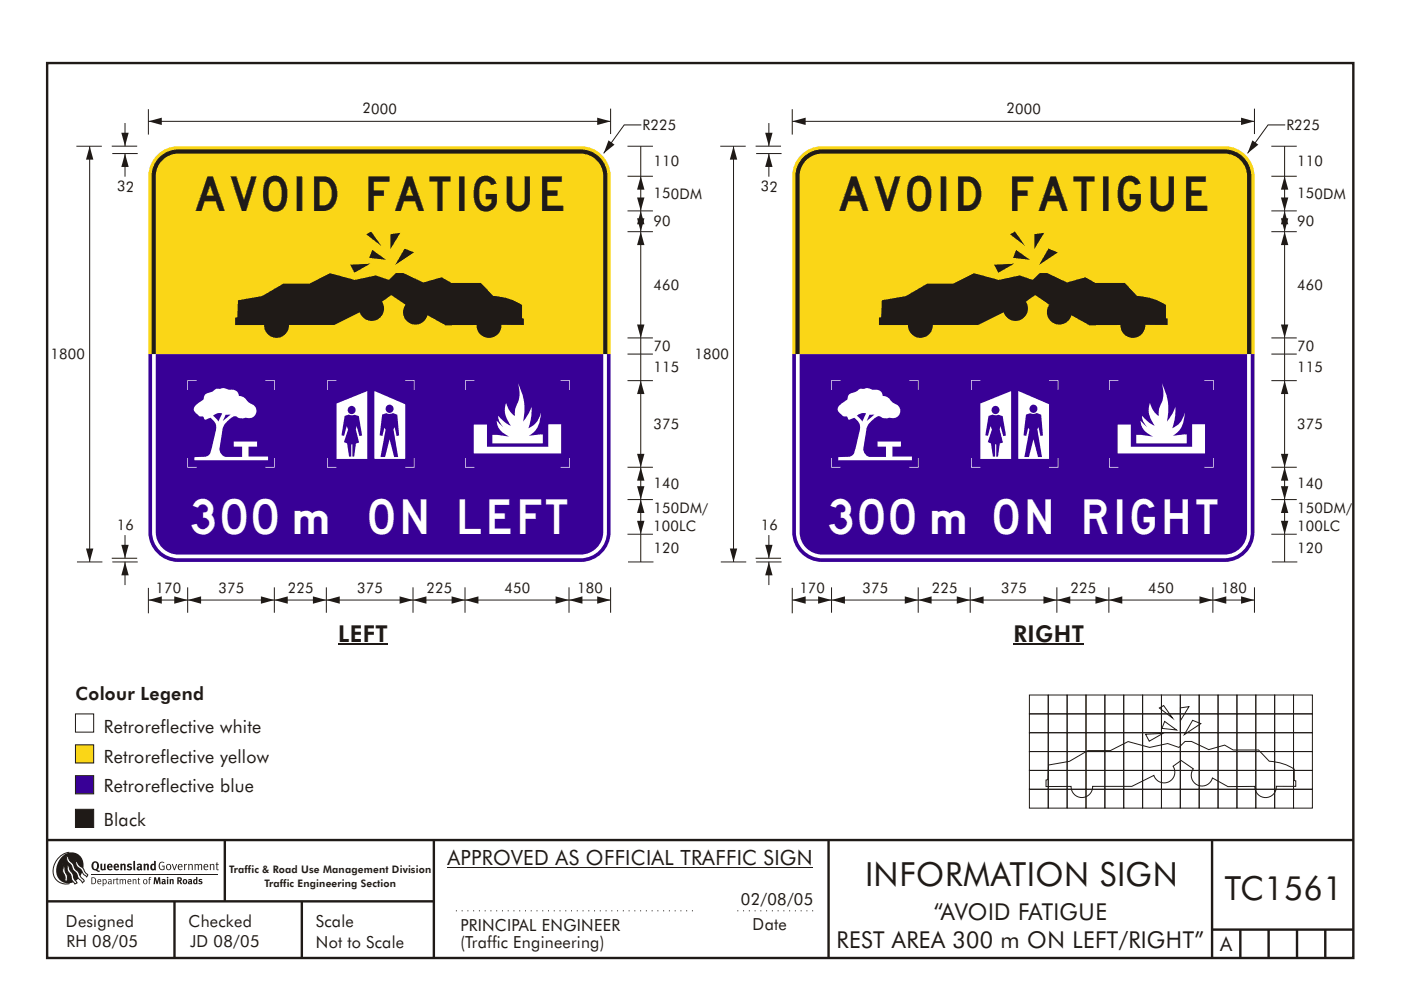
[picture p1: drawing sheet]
<svg xmlns="http://www.w3.org/2000/svg" width="297mm" height="210mm" viewBox="0 0 297 210" stroke-linecap="round" stroke-linejoin="round" font-family="sans-serif">
<path d="M47.7 178.2v13" fill="none" stroke="#1f1a17" stroke-width=".51"/>
<g fill="#1f1a17">
<path d="M33.9 183l.7-.2 .3 .2-.1 .1a.69 .69 0 0 0-.9 .3 .69 .69 0 0 0 .1 .9l.2 .1h.5v-.6h-.4v-.1h.6v.8a.9 .9 0 0 1-1.2-.3 .9 .9 0 0 1 .2-1.2z" fill-rule="evenodd"/>
<path d="M35.4 183.5a.62 .62 0 0 0-.1 .9 .62 .62 0 0 0 1-.1 .61 .61 0 0 0-.1-.8 .61 .61 0 0 0-.8 0zM35.6 183.5a.47 .47 0 0 1 .5 .4 .47 .47 0 0 1-.5 .5l-.2-.5z" fill-rule="evenodd"/>
<path d="M36.4 183.3h.2l.4 1.1 .3-1.1h.3l-.5 1.3h-.2z" fill-rule="evenodd"/>
<path d="M37.8 183.5a.66 .66 0 0 0 0 .9 .66 .66 0 0 0 .9 .1l-.1-.2-.5 .1-.2-.4h.8a.52 .52 0 0 0-.2-.6 .52 .52 0 0 0-.7 .1zM38 183.5h.3l.2 .3h-.6z" fill-rule="evenodd"/>
<path d="M39 183.3h.2v.2l.5-.2-.4 .4-.1 .9h-.2z" fill-rule="evenodd"/>
<path d="M39.9 183.3h.2v.2l.4-.2 .3 .2 .1 1.1h-.2v-1l-.2-.1-.4 .1v1h-.2z" fill-rule="evenodd"/>
<path d="M41.2 183.3h.2l.1 .2 .3-.2 .3 .2 .3-.2a.32 .32 0 0 1 .5 .3v1h-.2v-.9l-.2-.2-.4 .2v.9h-.2v-1l-.1-.1-.3 .1v1h-.2z" fill-rule="evenodd"/>
<path d="M43.3 183.5a.66 .66 0 0 0-.1 .9 .66 .66 0 0 0 .9 .1v-.2l-.5 .1-.2-.4h.8a.52 .52 0 0 0-.3-.6 .52 .52 0 0 0-.6 .1zM43.5 183.5h.3l.2 .3h-.6z" fill-rule="evenodd"/>
<path d="M44.5 183.3h.1l.1 .2 .4-.2 .3 .2v1.1h-.2v-1l-.2-.1-.3 .1v1h-.2z" fill-rule="evenodd"/>
<path d="M45.9 183l.2-.1v.4h.3l-.1 .2h-.2v.8v.1l.3 .1-.1 .1-.4-.1v-1h-.2z" fill-rule="evenodd"/>
<path d="M21.3 183.3l.4-.1v1.1l.1 .1 .2-.1v-1l.4-.1 .1 1.3-.3 .2-.1-.2-.4 .2-.3-.1z" fill-rule="evenodd"/>
<path d="M22.9 183.4a.74 .74 0 0 0-.1 1.1 .74 .74 0 0 0 1.1 0l-.2-.2-.2 .1a.32 .32 0 0 1-.3 0 .32 .32 0 0 1-.1-.3h.8a.62 .62 0 0 0-.3-.8 .62 .62 0 0 0-.7 .1zM23.2 183.5l.3 .1v.2h-.4z" fill-rule="evenodd"/>
<path d="M24.2 183.4a.74 .74 0 0 0 0 1.1 .74 .74 0 0 0 1 0l-.1-.2-.5 .1-.1-.3h.8a.62 .62 0 0 0-.3-.8 .62 .62 0 0 0-.8 .1zM24.6 183.5l.2 .1 .1 .2h-.4z" fill-rule="evenodd"/>
<path d="M25.5 183.3l.3-.1 .1 .2a.43 .43 0 0 1 .4-.2 .43 .43 0 0 1 .3 .4v1h-.3l-.1-1.1-.3 .2v.9h-.4z" fill-rule="evenodd"/>
<path d="M27 183.4l.5-.2 .5 .1-.2 .3-.3-.1-.1 .2a.5 .5 0 0 1 .6 .3 .5 .5 0 0 1-.3 .6l-.8-.1 .1-.2 .4 .1 .2-.1-.6-.4z" fill-rule="evenodd"/>
<path d="M29 183.4l.2 .3 .5-.1-.1 .2a.52 .52 0 0 0-.5 .1 .52 .52 0 0 0-.1 .6l.4 .2 .4-.2 .2 .2 .2-.2-.1-.8a.59 .59 0 0 0-.4-.5 .59 .59 0 0 0-.7 .2zM29.4 184.1l.3-.1v.3l-.3 .1z" fill-rule="evenodd"/>
<path d="M30.4 183.3l.3-.1 .1 .2a.43 .43 0 0 1 .5-.2 .43 .43 0 0 1 .3 .4v1h-.4l-.1-1.1-.3 .2v.9h-.3z" fill-rule="evenodd"/>
<path d="M32.7 182.6v.7a.65 .65 0 0 0-.9 .7 .65 .65 0 0 0 .9 .6h.4l-.1-1.9zM32.3 183.6h.4l-.1 .7-.3-.1z" fill-rule="evenodd"/>
<path d="M28.3 182.7l.3-.1 .1 2h-.4z" fill-rule="evenodd"/>
</g>
<path d="M14.7 180.8a4 4 0 0 0-3.1 5.4 2.82 2.82 0 0 0 3.1 1.3M19.4 185.6h26.8" fill="none" stroke="#1f1a17" stroke-width=".21"/>
<path d="M13.3 181.6a2.62 2.62 0 0 1 3.2-.4 2.62 2.62 0 0 1 1.2 3 3.3 3.3 0 0 1-4.4 2.9 3.3 3.3 0 0 1-.5-4.9z" fill-rule="evenodd" fill="#1f1a17"/>
<path d="M15.6 182.5a2.36 2.36 0 0 1 1.3 1.2l.7 .5 .5 1 .5 .4-.2 .4-.7-.5-.5-1-.3-.3a1.67 1.67 0 0 1-1-1.4zM13.8 181.3a1.78 1.78 0 0 1 1 1.3l.7 .7 .4 1 .7 .7 .5 1 .7 .7 .1 .2-.4 .4-.9-1-.4-1-.7-.7-.4-1-.3-.3a1.7 1.7 0 0 1-.8-1.6zM14.1 183.2a1.8 1.8 0 0 1 .7 1.4l.7 .8 .2 1.1 .6 .8-.4 .3-.7-.9-.2-1.1-.3-.3a1.67 1.67 0 0 1-.5-1.7zM13.3 183.2a2.24 2.24 0 0 1 .5 1.7l.5 .9v1.1l-.5 .1v-1.1l-.2-.4a1.63 1.63 0 0 1-.2-1.7z" fill-rule="evenodd" fill="#fff" stroke="#1f1a17" stroke-width=".21"/>
<g fill="#1f1a17">
<path d="M19.6 183a1.07 1.07 0 0 0-.2 1.1 1.07 1.07 0 0 0 1 .7l.7 .2 .1-.3-.6-.1a.94 .94 0 0 0 .3-1.3 .94 .94 0 0 0-1.3-.3zM20 183.1l.2-.1a.75 .75 0 0 1 .4 .7 .75 .75 0 0 1-.4 .7 .8 .8 0 0 1-.2-1.3z" fill-rule="evenodd"/>
<path d="M19.6 186.3v1.1a.58 .58 0 0 0 .6-.5 .58 .58 0 0 0-.6-.6zM19.4 186.1a.78 .78 0 0 1 .9 .4 .78 .78 0 0 1-.1 1l-.8 .1zM20.9 186.7l-.1 .3h.5l-.1-.3zM20.7 186.7a.43 .43 0 0 1 .6-.1 .43 .43 0 0 1 .2 .5h-.7v.1a.32 .32 0 0 0 .6 .2v.1a.54 .54 0 0 1-.7-.1 .54 .54 0 0 1 0-.7zM21.9 186.8v.5a.33 .33 0 0 0 .5 0 .33 .33 0 0 0 0-.4 .33 .33 0 0 0-.5-.1zM21.7 186.5h.2v.2a.51 .51 0 0 1 .7 .2 .51 .51 0 0 1-.3 .7l-.4-.1v.5h-.1zM23.1 187.2v.2l.4-.1v-.2zM22.9 186.7a.41 .41 0 0 1 .5-.2 .41 .41 0 0 1 .3 .4l-.1 .7-.1-.1-.5 .1a.31 .31 0 0 1 0-.6l.4-.1a.24 .24 0 0 0-.1-.3 .24 .24 0 0 0-.3 .2zM24 186.6l.2-.1v.2l.3-.2-.3 .3v.8h-.2zM24.7 186.3l.2-.1v.3h.3l-.3 .2v.7l.2 .1v.1l-.4-.1v-.8l-.1-.2h.1zM25.3 186.6l.2-.1v.2l.3-.2a.33 .33 0 0 0 .6 0l.3 .2v.9h-.2v-.8l-.1-.1-.3 .1v.8h-.2v-.8l-.1-.1-.3 .1v.8h-.1zM27.3 186.7l-.1 .3h.5l-.1-.3zM27.1 186.7a.43 .43 0 0 1 .6-.1 .43 .43 0 0 1 .2 .5h-.7v.1a.32 .32 0 0 0 .6 .2v.1a.54 .54 0 0 1-.7-.1 .54 .54 0 0 1 0-.7zM28.1 186.6l.2-.1v.2l.3-.2 .3 .1v1h-.1v-.7a.23 .23 0 0 0-.2-.3 .23 .23 0 0 0-.3 .2v.8h-.2zM29.3 186.3l.2-.1v.3h.2l-.2 .2v.7l.2 .1-.1 .1-.3-.1v-.8l-.1-.2h.1zM30.6 186.7a.37 .37 0 0 0-.1 .5 .37 .37 0 0 0 .5 .1l.1-.1a.38 .38 0 0 0-.4-.5zM30.5 186.7a.5 .5 0 0 1 .8 .4 .5 .5 0 0 1-.8 .4l-.2-.4zM31.6 186.2l.5-.1-.4 .3v.1h.3l-.3 .2v.9h-.1l-.1-.9zM32.7 186.1l-.1 1.5h.2l.1-1 .3 1h.2l.3-1 .1 1h.3l-.2-1.5h-.3l-.3 1-.2-1zM34.3 186.6l.1 .2a.23 .23 0 0 1 .2-.1 .23 .23 0 0 1 .2 .2 .43 .43 0 0 0-.4 .2 .43 .43 0 0 0-.1 .4h.6l.1 .1 .2-.1-.1-.6a.46 .46 0 0 0-.3-.4 .46 .46 0 0 0-.5 .1zM34.6 187.2l.2-.1-.1 .3-.2-.1zM35.4 186.5v1.1h.3v-1.1zM35.4 186.2a.17 .17 0 0 0 .3 0 .17 .17 0 0 0-.3 0zM35.9 186.6l.1 1h.3v-.8l.1-.1 .1 .9h.3v-1zM37.6 186.1v1.5h.3v-.6l.4 .6h.4l-.5-.6a.42 .42 0 0 0 .4-.5 .42 .42 0 0 0-.5-.4zM37.9 186.4h.3a.23 .23 0 0 1 0 .3 .23 .23 0 0 1-.3 .1zM38.6 187.1a.55 .55 0 0 0 1.1 0 .55 .55 0 0 0-1.1 0zM39.1 186.7h.1a.33 .33 0 0 1 .2 .4 .33 .33 0 0 1-.3 .3zM39.9 186.6l.1 .2a.23 .23 0 0 1 .2-.1 .23 .23 0 0 1 .2 .2 .43 .43 0 0 0-.4 .2 .43 .43 0 0 0-.1 .4h.6l.2 .1 .1-.1-.1-.6a.46 .46 0 0 0-.3-.4 .46 .46 0 0 0-.5 .1zM40.2 187.2l.2-.1-.1 .3-.1-.1zM41.6 186v.6a.51 .51 0 0 0-.7 .5 .51 .51 0 0 0 .7 .4l.3 .1v-1.5zM41.3 186.7l.3 .1-.1 .6-.3-.2zM42.2 186.6a.42 .42 0 0 0 0 .5 .42 .42 0 0 0 .4 .1l-.1 .2-.4-.1-.1 .2 .2 .1a.44 .44 0 0 0 .7-.2 .44 .44 0 0 0-.5-.6l.1-.1 .3 .1 .1-.2z" fill-rule="evenodd"/>
</g>
<g fill="none" stroke="#1f1a17" stroke-width=".51">
<path d="M10 13.4h276.9v189.9h-276.9zM10 178.2h277M92 178.2v25.1M175.7 178.2v25M257 178.3v24.9M10 191.2h82M37 191.2v12M64 191.2v12M257 197.2h30M263 197.2v6M269 197.2v6M275 197.2v6"/>
<path d="M281 197.2v6"/>
</g>
<path d="M94.9 184h77.5" fill="none" stroke="#1f1a17" stroke-width=".21"/>
<path d="M96.7 193.2h50.9M156.3 193.2h16.8" fill="none" stroke="#1f1a17" stroke-width=".21" stroke-dasharray=".2 1" stroke-linecap="butt"/>
<path d="M16 151.5h3.9v3.8h-3.9z" fill-rule="evenodd" fill="#fff" stroke="#1f1a17" stroke-width=".21"/>
<path d="M16 158h3.9v3.9h-3.9z" fill-rule="evenodd" fill="#fad617" stroke="#1f1a17" stroke-width=".21"/>
<path d="M16 164.6h3.9v3.8h-3.9z" fill-rule="evenodd" fill="#380096" stroke="#1f1a17" stroke-width=".21"/>
<path d="M71.7 136.7h10.6M214.9 136.7h15" fill="none" stroke="#1f1a17" stroke-width=".22"/>
<path d="M33.3 32.9a6.3 6.3 0 0 1 4.5-1.9h85.3a6.3 6.3 0 0 1 6.4 6.4v37.7h-98v-37.7a6.3 6.3 0 0 1 1.8-4.5z" fill-rule="evenodd" fill="#fad617"/>
<path d="M33.9 33.4a5.5 5.5 0 0 1 3.9-1.6h85.3a5.6 5.6 0 0 1 5.6 5.6v37.7h-96.5v-37.7a5.5 5.5 0 0 1 1.7-4z" fill-rule="evenodd" fill="#1f1a17" stroke="#1f1a17" stroke-width=".21"/>
<path d="M31.5 75.1h98v37.8a6.3 6.3 0 0 1-6.4 6.3h-85.3a6.3 6.3 0 0 1-6.3-6.3z" fill-rule="evenodd" fill="#380096"/>
<path d="M32.2 75.1h96.5v37.8a5.6 5.6 0 0 1-5.6 5.5h-85.3a5.6 5.6 0 0 1-5.6-5.5z" fill-rule="evenodd" fill="#fff"/>
<path d="M33 75.1h94.9v37.8a4.8 4.8 0 0 1-4.8 4.8h-85.3a4.8 4.8 0 0 1-4.8-4.8z" fill-rule="evenodd" fill="#380096"/>
<path d="M34.2 34.3a4.8 4.8 0 0 1 3.6-1.7h85.3a4.8 4.8 0 0 1 4.8 4.8v37.7h-94.9v-37.7a4.7 4.7 0 0 1 1.2-3.1z" fill-rule="evenodd" fill="#fad617"/>
<path d="M31.5 25.7h98" fill="none" stroke="#1f1a17" stroke-width=".21"/>
<g fill="#1f1a17">
<path d="M126.6 25l2.9 .7-2.9 .8 2.9-.8-2.9 .8z" fill-rule="evenodd"/>
<path d="M31.5 25.7l2.8-.7v1.5z" fill-rule="evenodd"/>
</g>
<path d="M31.5 23.2v5.4M136 26.5h-3.7l-4.3 6" fill="none" stroke="#1f1a17" stroke-width=".21"/>
<path d="M129 29.8l1.3 .9-2.3 1.8z" fill-rule="evenodd" fill="#1f1a17"/>
<path d="M129.5 23v5.4M133 75.1h5.4M133 99.1h5.4M133 80.8h5.4M133 113.3h5.4M133 106h5.4M133.2 119.2h5.3" fill="none" stroke="#1f1a17" stroke-width=".21"/>
<g fill="#fff">
<path d="M43.6 83.6l-.3 .5a1.17 1.17 0 0 1-1 1.2 1.87 1.87 0 0 0-1.1 1.9l.2 .3a2.13 2.13 0 0 0 1.7 .9l.4 .6 1.1-.4a2.57 2.57 0 0 1 1 3.4l-.6 2.7a2.26 2.26 0 0 1-1.2 2.1l-2.6 .2v.7h15.6v-.8h-4.1v-2.2h1.8v-1h-5v1h1.8v2.2h-3.4a1.69 1.69 0 0 1-1.4-1.7l.7-4.3a4.5 4.5 0 0 1 2.6-2.6l.3 .1a1.96 1.96 0 0 0 1.9 .2 1.61 1.61 0 0 0 2.3-.9 1.61 1.61 0 0 0-1.2-2.1l-.6-.4a2.02 2.02 0 0 0-1.8-1.2 1.64 1.64 0 0 0-2.2-1.3l-.3-.1a2.56 2.56 0 0 0-1.9-.1h-.5a4.8 4.8 0 0 1-2.2 1.1zM45.1 88.2l1.2 1.2 .8-1.7a1.97 1.97 0 0 0-2 .5zM47.8 88h1.1l-1.7 1.3z" fill-rule="evenodd"/>
<path d="M71.3 85.6v11.8h6.6v-14.4zM79.4 83l6.5 2.8v11.6h-6.5zM73.7 87a.86 .86 0 0 0 1.7 0 .86 .86 0 0 0-1.7 0zM81.7 86.7a.9 .9 0 0 0 1.8 0 .9 .9 0 0 0-1.8 0zM73.1 88.3l-.7 4 .5 .2 .6-2.1 .3 .7-.9 2.7 .7 .3 .4 2.8h.5v-2.6h.2v2.6h.4l.4-2.8 .6-.2-.7-2.8 .2-.7 .6 2.1 .6-.1-.7-4.1-.9-.3-.6 .1-.7-.1zM81 88l.9-.3a1.47 1.47 0 0 0 1.4-.1l.9 .4 .4 4.4-.5 .1-.4-1.9-.3 .5 1 5.9h-.8l-1-3.8-1 3.8h-.9l1.1-5.9-.3-.3-.4 1.7-.6-.2z" fill-rule="evenodd"/>
<path d="M100.5 90.1h2.7v4.7h13v-4.8h2.8v6.2h-18.5zM109.8 81.2a6.1 6.1 0 0 1-.5 5.3l-.1 1.8-1.1-1.1-.8-1.7a5 5 0 0 0 1 4.8l-1.5-.9-1.2-1.2a3.5 3.5 0 0 0 1.1 2.4l-1.4-1.3a3.8 3.8 0 0 0 2.7 3.3l-3.6-.3v1.8h10.7v-1.9l-3 .3a5.4 5.4 0 0 0 2.6-5 4.6 4.6 0 0 1-2.7 3.4l.6-2.6 .1-2-.8 1.7-1 1.5a11.7 11.7 0 0 0-1.1-8.3z" fill-rule="evenodd"/>
</g>
<g fill="#fff">
<path d="M39.7 97.2h.2v1.9h-.2zM39.8 99.1h1.9v.1h-1.9zM58.1 97.2h.1v1.9h-.1zM56.3 99.1h1.9v.1h-1.9zM58.1 80.8h.1v1.9h-.1zM56.3 80.7h1.9v.1h-1.9zM39.7 80.8h.2v1.9h-.2zM39.8 80.7h1.9v.1h-1.9z"/>
<path d="M69.4 97.2h.1v1.9h-.1zM69.4 99.1h1.9v.1h-1.9zM87.7 97.2h.2v1.9h-.2zM85.9 99.1h1.9v.1h-1.9zM87.7 80.8h.2v1.9h-.2zM85.9 80.7h1.9v.1h-1.9zM69.4 80.8h.1v1.9h-.1zM69.4 80.7h1.9v.1h-1.9z"/>
<path d="M98.6 97.2h.2v1.9h-.2zM98.7 99.1h1.9v.1h-1.9zM120.7 97.2h.1v1.9h-.1zM118.8 99.1h2v.1h-2zM120.7 80.8h.1v1.9h-.1zM118.8 80.7h2v.1h-2zM98.6 80.8h.2v1.9h-.2zM98.7 80.7h1.9v.1h-1.9z"/>
</g>
<path d="M50.5 63.7l5.1-.9 4.5-2.6h5.5l4.4-2.2 5.2 1.4 4.5-1 2.7 1 1.5-1.5h1.6l4.2 2 3.9-1.1 2.1 1.2h6.3l2.6 2.8a12.1 12.1 0 0 1 6.1 1.9v2.8l.4 .1v1.3h-4.8a2.64 2.64 0 0 1-2.6 2.8 2.64 2.64 0 0 1-2.7-2.7h-6.6l-3.8-2.1a2.64 2.64 0 0 1-3.7 1.7 2.64 2.64 0 0 1-.9-3.9l-3-2.1-2 1.4a2.63 2.63 0 0 1-1.1 3.8 2.63 2.63 0 0 1-3.6-1.5l-5.4 2.6h-9.6a2.64 2.64 0 0 1-2.7 2.8 2.64 2.64 0 0 1-2.6-2.7h-6.2v-1.6l.5-.1zM74.3 56.2l4.2-.3-3.3 2zM78.9 53l2.9 2.1-3.5-.4zM77.6 49.7l3.2 2.5-2.1-3.1zM82.8 49.7l2.1-.3-2.1 3.4zM85.8 52.7l2 .9-4 2.6z" fill-rule="evenodd" fill="#1f1a17"/>
<path d="M19 31v88.2M133 37.4h5.4M133 31h5.4M133 49.2h5.4M133 44.7h5.4M133 71.7h5.4M135.9 113.3v5.9" fill="none" stroke="#1f1a17" stroke-width=".21"/>
<g fill="#1f1a17">
<path d="M18.2 116.4h1.6l-.8 2.8z" fill-rule="evenodd"/>
<path d="M19 31l.8 2.9h-1.6z" fill-rule="evenodd"/>
</g>
<path d="M16.2 31h5.4M16.3 119.2h5.4M26.5 119.2v4.9" fill="none" stroke="#1f1a17" stroke-width=".21"/>
<path d="M26.5 119.2l.8 2.9h-1.6z" fill-rule="evenodd" fill="#1f1a17"/>
<path d="M23.7 118.4h5.4M23.8 119.2h5.4M26.5 113.5v4.9" fill="none" stroke="#1f1a17" stroke-width=".21"/>
<path d="M25.7 115.6h1.6l-.8 2.8 .8-2.8-.8 2.8z" fill-rule="evenodd" fill="#1f1a17"/>
<path d="M135.9 106v7.3" fill="none" stroke="#1f1a17" stroke-width=".21"/>
<g fill="#1f1a17">
<path d="M135.1 110.5h1.5l-.7 2.8z" fill-rule="evenodd"/>
<path d="M135.9 106l.7 2.8h-1.5z" fill-rule="evenodd"/>
</g>
<path d="M135.9 99.1v6.9" fill="none" stroke="#1f1a17" stroke-width=".21"/>
<g fill="#1f1a17">
<path d="M135.1 103.1h1.5l-.7 2.9z" fill-rule="evenodd"/>
<path d="M135.9 99.1l.7 2.9h-1.5z" fill-rule="evenodd"/>
</g>
<path d="M135.9 75.1v24" fill="none" stroke="#1f1a17" stroke-width=".21"/>
<g fill="#1f1a17">
<path d="M135.1 96.3h1.5l-.7 2.8z" fill-rule="evenodd"/>
<path d="M135.9 80.8l.7 2.8h-1.5z" fill-rule="evenodd"/>
</g>
<path d="M26.5 32.6v4.9" fill="none" stroke="#1f1a17" stroke-width=".21"/>
<path d="M26.5 32.6l.8 2.8h-1.6z" fill-rule="evenodd" fill="#1f1a17"/>
<path d="M23.7 31h5.4M23.8 32.6h5.4M26.5 26.1v4.9" fill="none" stroke="#1f1a17" stroke-width=".21"/>
<path d="M25.7 28.2h1.6l-.8 2.8 .8-2.8-.8 2.8z" fill-rule="evenodd" fill="#1f1a17"/>
<path d="M135.9 49.2v25.9" fill="none" stroke="#1f1a17" stroke-width=".21"/>
<g fill="#1f1a17">
<path d="M135.1 68.8h1.5l-.7 2.9z" fill-rule="evenodd"/>
<path d="M135.9 49.2l.7 2.8h-1.5z" fill-rule="evenodd"/>
</g>
<path d="M135.9 44.7v4.5" fill="none" stroke="#1f1a17" stroke-width=".21"/>
<g fill="#1f1a17">
<path d="M135.1 46.3h1.5l-.7 2.9z" fill-rule="evenodd"/>
<path d="M135.9 44.7l.7 2.9h-1.5z" fill-rule="evenodd"/>
</g>
<path d="M135.9 37.4v7.3" fill="none" stroke="#1f1a17" stroke-width=".21"/>
<g fill="#1f1a17">
<path d="M135.1 41.9h1.5l-.7 2.8z" fill-rule="evenodd"/>
<path d="M135.9 37.4l.7 2.8h-1.5z" fill-rule="evenodd"/>
</g>
<path d="M135.9 31v6.4M31.5 127.3h8.3" fill="none" stroke="#1f1a17" stroke-width=".21"/>
<g fill="#1f1a17">
<path d="M36.9 126.5l2.9 .8-2.9 .8 2.9-.8-2.9 .8z" fill-rule="evenodd"/>
<path d="M31.5 127.3l2.8-.8v1.6z" fill-rule="evenodd"/>
</g>
<path d="M31.5 124.7v5.4M39.8 124.6v5.4M39.8 127.3h18.4" fill="none" stroke="#1f1a17" stroke-width=".21"/>
<g fill="#1f1a17">
<path d="M55.3 126.5l2.9 .8-2.9 .8 2.9-.8-2.9 .8z" fill-rule="evenodd"/>
<path d="M39.8 127.3l2.8-.8v1.6z" fill-rule="evenodd"/>
</g>
<path d="M58.2 124.6v5.4M58.2 127.3h11" fill="none" stroke="#1f1a17" stroke-width=".21"/>
<g fill="#1f1a17">
<path d="M66.3 126.5l2.9 .8-2.9 .8 2.9-.8-2.9 .8z" fill-rule="evenodd"/>
<path d="M58.2 127.3l2.8-.8v1.6z" fill-rule="evenodd"/>
</g>
<path d="M69.2 124.6v5.4M69.2 127.3h18.4" fill="none" stroke="#1f1a17" stroke-width=".21"/>
<g fill="#1f1a17">
<path d="M84.7 126.5l2.9 .8-2.9 .8 2.9-.8-2.9 .8z" fill-rule="evenodd"/>
<path d="M69.2 127.3l2.8-.8v1.6z" fill-rule="evenodd"/>
</g>
<path d="M87.6 124.6v5.4M87.6 127.3h11" fill="none" stroke="#1f1a17" stroke-width=".21"/>
<g fill="#1f1a17">
<path d="M95.7 126.5l2.9 .8-2.9 .8 2.9-.8-2.9 .8z" fill-rule="evenodd"/>
<path d="M87.6 127.3l2.8-.8v1.6z" fill-rule="evenodd"/>
</g>
<path d="M98.6 124.6v5.4M98.6 127.3h22" fill="none" stroke="#1f1a17" stroke-width=".21"/>
<g fill="#1f1a17">
<path d="M117.8 126.5l2.8 .8-2.8 .8 2.8-.8-2.8 .8z" fill-rule="evenodd"/>
<path d="M98.6 127.3l2.8-.8v1.6z" fill-rule="evenodd"/>
</g>
<path d="M120.6 124.6v5.4M120.6 127.3h8.9" fill="none" stroke="#1f1a17" stroke-width=".21"/>
<g fill="#1f1a17">
<path d="M126.6 126.5l2.9 .8-2.9 .8 2.9-.8-2.9 .8z" fill-rule="evenodd"/>
<path d="M120.6 127.3l2.9-.8v1.6z" fill-rule="evenodd"/>
</g>
<path d="M129.5 124.6v5.4" fill="none" stroke="#1f1a17" stroke-width=".21"/>
<path d="M169.8 32.9a6.3 6.3 0 0 1 4.5-1.9h85.3a6.3 6.3 0 0 1 6.4 6.4v37.7h-98v-37.7a6.3 6.3 0 0 1 1.8-4.5z" fill-rule="evenodd" fill="#fad617"/>
<path d="M170.4 33.4a5.5 5.5 0 0 1 3.9-1.6h85.3a5.6 5.6 0 0 1 5.6 5.6v37.7h-96.4v-37.7a5.5 5.5 0 0 1 1.6-4z" fill-rule="evenodd" fill="#1f1a17" stroke="#1f1a17" stroke-width=".21"/>
<path d="M168 75.1h98v37.8a6.3 6.3 0 0 1-6.4 6.3h-85.3a6.3 6.3 0 0 1-6.3-6.3z" fill-rule="evenodd" fill="#380096"/>
<path d="M168.8 75.1h96.4v37.8a5.6 5.6 0 0 1-5.6 5.5h-85.3a5.6 5.6 0 0 1-5.5-5.5z" fill-rule="evenodd" fill="#fff"/>
<path d="M169.5 75.1h94.9v37.8a4.8 4.8 0 0 1-4.8 4.8h-85.3a4.8 4.8 0 0 1-4.8-4.8z" fill-rule="evenodd" fill="#380096"/>
<path d="M171.2 33.7a4.7 4.7 0 0 1 3.1-1.1h85.3a4.8 4.8 0 0 1 4.8 4.8v37.7h-94.9v-37.7a4.7 4.7 0 0 1 1.7-3.7z" fill-rule="evenodd" fill="#fad617"/>
<path d="M168 25.7h98" fill="none" stroke="#1f1a17" stroke-width=".21"/>
<g fill="#1f1a17">
<path d="M263.1 25l2.9 .7-2.9 .8 2.9-.8-2.9 .8z" fill-rule="evenodd"/>
<path d="M168 25.7l2.8-.7v1.5z" fill-rule="evenodd"/>
</g>
<path d="M168 23.2v5.4M272.5 26.5h-3.6l-4.4 6" fill="none" stroke="#1f1a17" stroke-width=".21"/>
<path d="M265.5 29.8l1.3 .9-2.3 1.8z" fill-rule="evenodd" fill="#1f1a17"/>
<path d="M266 23v5.4M269.6 75.1h5.3M269.6 99.1h5.3M269.6 80.8h5.3M269.6 113.3h5.3M269.6 106h5.3M269.7 119.2h5.4" fill="none" stroke="#1f1a17" stroke-width=".21"/>
<g fill="#fff">
<path d="M180.1 83.6l-.3 .5a1.17 1.17 0 0 1-1 1.2 1.87 1.87 0 0 0-1.1 1.9l.2 .3a2.13 2.13 0 0 0 1.7 .9l.4 .6 1.2-.4a2.57 2.57 0 0 1 .9 3.4l-.6 2.7a2.26 2.26 0 0 1-1.2 2.1l-2.6 .2v.7h15.6v-.8h-4.1v-2.2h1.8v-1h-4.9v1h1.7v2.2h-3.4a1.69 1.69 0 0 1-1.4-1.7l.7-4.3a4.5 4.5 0 0 1 2.6-2.6l.3 .1a1.96 1.96 0 0 0 2 .2 1.61 1.61 0 0 0 2.2-.9 1.61 1.61 0 0 0-1.2-2.1l-.6-.4a2.02 2.02 0 0 0-1.8-1.2 1.64 1.64 0 0 0-2.2-1.3l-.3-.1a2.56 2.56 0 0 0-1.9-.1h-.5a4.8 4.8 0 0 1-2.2 1.1zM181.7 88.2l1.1 1.2 .8-1.7a1.97 1.97 0 0 0-1.9 .5zM184.3 88h1.1l-1.7 1.3z" fill-rule="evenodd"/>
<path d="M207.9 85.6v11.8h6.5v-14.4zM215.9 83l6.5 2.8v11.6h-6.5zM210.2 87a.86 .86 0 0 0 1.7 0 .86 .86 0 0 0-1.7 0zM218.2 86.7a.9 .9 0 0 0 1.8 0 .9 .9 0 0 0-1.8 0zM209.6 88.3l-.7 4 .6 .2 .5-2.1 .3 .7-.9 2.7 .7 .3 .4 2.8h.5v-2.6h.2v2.6h.4l.4-2.8 .6-.2-.7-2.8 .2-.7 .6 2.1 .6-.1-.7-4.1-.9-.3-.6 .1-.6-.1zM217.5 88l.9-.3a1.47 1.47 0 0 0 1.4-.1l.9 .4 .4 4.4-.5 .1-.4-1.9-.3 .5 1 5.9h-.8l-1-3.8-1 3.8h-.9l1.1-5.9-.3-.3-.4 1.7-.6-.2z" fill-rule="evenodd"/>
<path d="M237 90.1h2.8v4.7h13v-4.8h2.7v6.2h-18.5zM246.3 81.2a6.1 6.1 0 0 1-.5 5.3l-.1 1.8-1.1-1.1-.8-1.7a5 5 0 0 0 1 4.8l-1.4-.9-1.3-1.2a3.5 3.5 0 0 0 1.1 2.4l-1.4-1.3a3.8 3.8 0 0 0 2.7 3.3l-3.6-.3v1.8h10.7v-1.9l-3 .3a5.4 5.4 0 0 0 2.6-5 4.6 4.6 0 0 1-2.7 3.4l.6-2.6 .1-2-.8 1.7-1 1.5a11.7 11.7 0 0 0-1.1-8.3z" fill-rule="evenodd"/>
</g>
<g fill="#fff">
<path d="M176.2 97.2h.2v1.9h-.2zM176.3 99.1h1.9v.1h-1.9zM194.6 97.2h.2v1.9h-.2zM192.8 99.1h1.9v.1h-1.9zM194.6 80.8h.2v1.9h-.2zM192.8 80.7h1.9v.1h-1.9zM176.2 80.8h.2v1.9h-.2zM176.3 80.7h1.9v.1h-1.9z"/>
<path d="M205.9 97.2h.1v1.9h-.1zM205.9 99.1h1.9v.1h-1.9zM224.3 97.2h.1v1.9h-.1zM222.4 99.1h1.9v.1h-1.9zM224.3 80.8h.1v1.9h-.1zM222.4 80.7h1.9v.1h-1.9zM205.9 80.8h.1v1.9h-.1zM205.9 80.7h1.9v.1h-1.9z"/>
<path d="M235.1 97.2h.2v1.9h-.2zM235.2 99.1h1.9v.1h-1.9zM257.2 97.2h.1v1.9h-.1zM255.4 99.1h1.9v.1h-1.9zM257.2 80.8h.1v1.9h-.1zM255.4 80.7h1.9v.1h-1.9zM235.1 80.8h.2v1.9h-.2zM235.2 80.7h1.9v.1h-1.9z"/>
</g>
<path d="M187 63.7l5.1-.9 4.5-2.6h5.5l4.4-2.2 5.3 1.4 4.4-1 2.7 1 1.5-1.5h1.6l4.2 2 3.9-1.1 2.1 1.2h6.3l2.6 2.8a12.1 12.1 0 0 1 6.1 1.9v2.8l.4 .1v1.3h-4.8a2.64 2.64 0 0 1-2.6 2.8 2.64 2.64 0 0 1-2.7-2.7h-6.5l-3.8-2.1a2.64 2.64 0 0 1-3.7 1.7 2.64 2.64 0 0 1-1-3.9l-3-2.1-2 1.4a2.63 2.63 0 0 1-1.1 3.8 2.63 2.63 0 0 1-3.6-1.5l-5.4 2.6h-9.6a2.64 2.64 0 0 1-2.7 2.8 2.64 2.64 0 0 1-2.6-2.7h-6.1v-1.6l.4-.1zM210.8 56.2l4.2-.3-3.3 2zM215.4 53l2.9 2.1-3.5-.4zM214.1 49.7l3.3 2.5-2.2-3.1zM219.3 49.7l2.1-.3-2.1 3.4zM222.3 52.7l2 .9-4 2.6z" fill-rule="evenodd" fill="#1f1a17"/>
<path d="M155.5 31v88.2M269.6 37.4h5.3M269.6 31h5.3M269.6 49.2h5.3M269.6 44.7h5.3M269.6 71.7h5.3M272.4 113.3v5.9" fill="none" stroke="#1f1a17" stroke-width=".21"/>
<g fill="#1f1a17">
<path d="M154.7 116.4h1.6l-.8 2.8z" fill-rule="evenodd"/>
<path d="M155.5 31l.8 2.9h-1.6z" fill-rule="evenodd"/>
</g>
<path d="M152.7 31h5.4M152.8 119.2h5.4M163 119.2v4.9" fill="none" stroke="#1f1a17" stroke-width=".21"/>
<path d="M163 119.2l.8 2.9h-1.6z" fill-rule="evenodd" fill="#1f1a17"/>
<path d="M160.2 118.4h5.4M160.3 119.2h5.4M163 113.5v4.9" fill="none" stroke="#1f1a17" stroke-width=".21"/>
<path d="M162.2 115.6h1.6l-.8 2.8 .8-2.8-.8 2.8z" fill-rule="evenodd" fill="#1f1a17"/>
<path d="M272.4 106v7.3" fill="none" stroke="#1f1a17" stroke-width=".21"/>
<g fill="#1f1a17">
<path d="M271.6 110.5h1.5l-.7 2.8z" fill-rule="evenodd"/>
<path d="M272.4 106l.7 2.8h-1.5z" fill-rule="evenodd"/>
</g>
<path d="M272.4 99.1v6.9" fill="none" stroke="#1f1a17" stroke-width=".21"/>
<g fill="#1f1a17">
<path d="M271.6 103.1h1.5l-.7 2.9z" fill-rule="evenodd"/>
<path d="M272.4 99.1l.7 2.9h-1.5z" fill-rule="evenodd"/>
</g>
<path d="M272.4 75.1v24" fill="none" stroke="#1f1a17" stroke-width=".21"/>
<g fill="#1f1a17">
<path d="M271.6 96.3h1.5l-.7 2.8z" fill-rule="evenodd"/>
<path d="M272.4 80.8l.7 2.8h-1.5z" fill-rule="evenodd"/>
</g>
<path d="M163 32.6v4.9" fill="none" stroke="#1f1a17" stroke-width=".21"/>
<path d="M163 32.6l.8 2.8h-1.6z" fill-rule="evenodd" fill="#1f1a17"/>
<path d="M160.2 31h5.4M160.3 32.6h5.4M163 26.1v4.9" fill="none" stroke="#1f1a17" stroke-width=".21"/>
<path d="M162.2 28.2h1.6l-.8 2.8 .8-2.8-.8 2.8z" fill-rule="evenodd" fill="#1f1a17"/>
<path d="M272.4 49.2v25.9" fill="none" stroke="#1f1a17" stroke-width=".21"/>
<g fill="#1f1a17">
<path d="M271.6 68.8h1.5l-.7 2.9z" fill-rule="evenodd"/>
<path d="M272.4 49.2l.7 2.8h-1.5z" fill-rule="evenodd"/>
</g>
<path d="M272.4 44.7v4.5" fill="none" stroke="#1f1a17" stroke-width=".21"/>
<g fill="#1f1a17">
<path d="M271.6 46.3h1.5l-.7 2.9z" fill-rule="evenodd"/>
<path d="M272.4 44.7l.7 2.9h-1.5z" fill-rule="evenodd"/>
</g>
<path d="M272.4 37.4v7.3" fill="none" stroke="#1f1a17" stroke-width=".21"/>
<g fill="#1f1a17">
<path d="M271.6 41.9h1.5l-.7 2.8z" fill-rule="evenodd"/>
<path d="M272.4 37.4l.7 2.8h-1.5z" fill-rule="evenodd"/>
</g>
<path d="M272.4 31v6.4M168 127.3h8.3" fill="none" stroke="#1f1a17" stroke-width=".21"/>
<g fill="#1f1a17">
<path d="M173.5 126.5l2.8 .8-2.8 .8 2.8-.8-2.8 .8z" fill-rule="evenodd"/>
<path d="M168 127.3l2.8-.8v1.6z" fill-rule="evenodd"/>
</g>
<path d="M168 124.7v5.4M176.3 124.6v5.4M176.3 127.3h18.4" fill="none" stroke="#1f1a17" stroke-width=".21"/>
<g fill="#1f1a17">
<path d="M191.8 126.5l2.9 .8-2.9 .8 2.9-.8-2.9 .8z" fill-rule="evenodd"/>
<path d="M176.3 127.3l2.8-.8v1.6z" fill-rule="evenodd"/>
</g>
<path d="M194.7 124.6v5.4M194.7 127.3h11" fill="none" stroke="#1f1a17" stroke-width=".21"/>
<g fill="#1f1a17">
<path d="M202.9 126.5l2.8 .8-2.8 .8 2.8-.8-2.8 .8z" fill-rule="evenodd"/>
<path d="M194.7 127.3l2.8-.8v1.6z" fill-rule="evenodd"/>
</g>
<path d="M205.7 124.6v5.4M205.7 127.3h18.4" fill="none" stroke="#1f1a17" stroke-width=".21"/>
<g fill="#1f1a17">
<path d="M221.2 126.5l2.9 .8-2.9 .8 2.9-.8-2.9 .8z" fill-rule="evenodd"/>
<path d="M205.7 127.3l2.8-.8v1.6z" fill-rule="evenodd"/>
</g>
<path d="M224.1 124.6v5.4M224.1 127.3h11" fill="none" stroke="#1f1a17" stroke-width=".21"/>
<g fill="#1f1a17">
<path d="M232.3 126.5l2.8 .8-2.8 .8 2.8-.8-2.8 .8z" fill-rule="evenodd"/>
<path d="M224.1 127.3l2.8-.8v1.6z" fill-rule="evenodd"/>
</g>
<path d="M235.1 124.6v5.4M235.1 127.3h22" fill="none" stroke="#1f1a17" stroke-width=".21"/>
<g fill="#1f1a17">
<path d="M254.3 126.5l2.8 .8-2.8 .8 2.8-.8-2.8 .8z" fill-rule="evenodd"/>
<path d="M235.1 127.3l2.8-.8v1.6z" fill-rule="evenodd"/>
</g>
<path d="M257.1 124.6v5.4M257.1 127.3h8.9" fill="none" stroke="#1f1a17" stroke-width=".21"/>
<g fill="#1f1a17">
<path d="M263.1 126.5l2.9 .8-2.9 .8 2.9-.8-2.9 .8z" fill-rule="evenodd"/>
<path d="M257.1 127.3l2.9-.8v1.6z" fill-rule="evenodd"/>
</g>
<g fill="none" stroke="#1f1a17" stroke-width=".21">
<path d="M266 124.6v5.4M218.3 147.5h4v4h-4zM218.3 151.5h4v4h-4zM218.3 155.5h4v4h-4zM218.3 159.5h4v4h-4zM222.3 147.5h4v4h-4zM222.3 151.5h4v4h-4zM222.3 155.5h4v4h-4zM222.3 159.5h4v4h-4zM226.3 147.5h4v4h-4zM226.3 151.5h4v4h-4zM226.3 155.5h4v4h-4z"/>
<path d="M226.3 159.5h4v4h-4zM230.3 147.5h4v4h-4zM230.3 151.5h4v4h-4zM230.3 155.5h4v4h-4zM230.3 159.5h4v4h-4zM234.3 147.5h4v4h-4zM234.3 151.5h4v4h-4zM234.3 155.5h4v4h-4zM234.3 159.5h4v4h-4zM238.3 147.5h4v4h-4zM238.3 151.5h4v4h-4zM238.3 155.5h4v4h-4z"/>
<path d="M238.3 159.5h4v4h-4zM242.3 147.5h4v4h-4zM242.3 151.5h4v4h-4zM242.3 155.5h4v4h-4zM242.3 159.5h4v4h-4zM242.9 155.8l3.7-.2-2.9 1.7zM245.8 150.2l.9-.5 1.9 2.6zM246.3 147.5h4v4h-4zM246.3 151.5h4v4h-4zM246.3 155.5h4v4h-4zM246.3 159.5h4v4h-4zM246.9 153.1l2.5 1.8-3-.4z"/>
<path d="M250.3 147.5h4v4h-4zM250.3 151.5h4v4h-4zM250.3 155.5h4v4h-4zM250.3 159.5h4v4h-4zM250.3 150.2l1.8-.3-1.8 3zM252.9 152.8l1.7 .7-3.5 2.3zM254.3 147.5h4v4h-4zM254.3 151.5h4v4h-4zM254.3 155.5h4v4h-4zM254.3 159.5h4v4h-4zM258.3 147.5h4v4h-4zM258.3 151.5h4v4h-4z"/>
<path d="M258.3 155.5h4v4h-4zM258.3 159.5h4v4h-4zM262.3 147.5h4v4h-4zM262.3 151.5h4v4h-4zM262.3 155.5h4v4h-4zM262.3 159.5h4v4h-4zM266.3 147.5h4v4h-4zM266.3 151.5h4v4h-4zM266.3 155.5h4v4h-4zM266.3 159.5h4v4h-4zM270.3 147.5h4v4h-4zM270.3 151.5h4v4h-4z"/>
<path d="M270.3 155.5h4v4h-4zM270.3 159.5h4v4h-4zM274.3 147.5h4v4h-4zM274.3 151.5h4v4h-4zM274.3 155.5h4v4h-4zM274.3 159.5h4v4h-4zM218.3 163.5h4v4h-4zM218.3 167.5h4v4h-4zM222.3 163.5h4v4h-4zM222.3 167.5h4v4h-4zM222.3 162.3l4.4-.8 3.9-2.2h4.8l3.8-2 4.5 1.3 3.9-.8 2.4 .8 1.3-1.3h1.3l3.7 1.7 3.3-.9 1.9 1h5.3l2.3 2.4a10.5 10.5 0 0 1 5.3 1.7v2.4l.3 .1v1.1h-4.1a2.28 2.28 0 0 1-2.3 2.4 2.28 2.28 0 0 1-2.2-2.4l-5.8 .1-3.2-1.8a2.28 2.28 0 0 1-3.2 1.5 2.28 2.28 0 0 1-.9-3.5l-2.6-1.7-1.7 1.2a2.28 2.28 0 0 1-.9 3.3 2.28 2.28 0 0 1-3.2-1.4l-4.6 2.3h-8.3a2.28 2.28 0 0 1-2.3 2.4 2.28 2.28 0 0 1-2.3-2.4l-5.3 .1v-1.4l.4-.1zM226.3 163.5h4v4h-4z"/>
<path d="M226.3 167.5h4v4h-4zM230.3 163.5h4v4h-4zM230.3 167.5h4v4h-4zM234.3 163.5h4v4h-4zM234.3 167.5h4v4h-4zM238.3 163.5h4v4h-4zM238.3 167.5h4v4h-4zM242.3 163.5h4v4h-4zM242.3 167.5h4v4h-4zM246.3 163.5h4v4h-4zM246.3 167.5h4v4h-4zM250.3 163.5h4v4h-4z"/>
<path d="M250.3 167.5h4v4h-4zM254.3 163.5h4v4h-4zM254.3 167.5h4v4h-4zM258.3 163.5h4v4h-4zM258.3 167.5h4v4h-4zM262.3 163.5h4v4h-4zM262.3 167.5h4v4h-4zM266.3 163.5h4v4h-4zM266.3 167.5h4v4h-4zM270.3 163.5h4v4h-4zM270.3 167.5h4v4h-4zM274.3 163.5h4v4h-4z"/>
<path d="M274.3 167.5h4v4h-4z"/>
</g>
<path d="M16 171.7h3.9v3.9h-3.9z" fill-rule="evenodd" fill="#1f1a17" stroke="#1f1a17" stroke-width=".21"/>
<g font-size="7.4" fill="#1f1a17">
<text x="41.5" y="44.7">AVOID FATIGUE</text>
<text x="178" y="44.7">AVOID FATIGUE</text>
</g>
<g font-size="7.4" fill="#fff">
<text x="40.6" y="113.3">300</text>
<text x="78.3" y="113.3">ON LEFT</text>
<text x="175.8" y="113.3">300</text>
<text x="210.8" y="113.3">ON RIGHT</text>
</g>
<g font-size="7.1" fill="#1f1a17">
<text x="183.4" y="188.1">INFORMATION SIGN</text>
<text x="259.7" y="190.9">TC1561</text>
</g>
<g font-size="4.9" fill="#fff">
<text x="62.5" y="113.3">m</text>
<text x="197.6" y="113.3">m</text>
</g>
<g font-size="4.9" fill="#1f1a17">
<text x="71.7" y="136.1">LEFT</text>
<text x="214.9" y="136.2">RIGHT</text>
<text x="198" y="195.2">“AVOID FATIGUE</text>
<text x="177.4" y="201.1">REST AREA 300 m ON LEFT/RIGHT”</text>
</g>
<text font-size="4.5" fill="#1f1a17" x="94.9" y="183.5">APPROVED AS OFFICIAL TRAFFIC SIGN</text>
<text font-size="4.2" fill="#1f1a17" x="258.7" y="201.9">A</text>
<g font-size="3.9" fill="#1f1a17">
<text x="16" y="148.4">Colour Legend</text>
<text x="22" y="155.5">Retroreflective white</text>
<text x="22" y="161.9">Retroreflective yellow</text>
<text x="22" y="168.1">Retroreflective blue</text>
<text x="22" y="175.2">Black</text>
</g>
<g font-size="3.5" fill="#1f1a17">
<text x="14" y="196.7">Designed</text>
<text x="40" y="196.7">Checked</text>
<text x="67" y="196.7">Scale</text>
<text x="97.6" y="197.5">PRINCIPAL ENGINEER</text>
<text x="157.1" y="192.1">02/08/05</text>
<text x="159.6" y="197.3">Date</text>
<text x="14.1" y="200.9">RH 08/05</text>
<text x="40.3" y="200.9">JD 08/05</text>
<text x="67" y="201">Not to Scale</text>
<text x="97.6" y="201.2">(Traffic Engineering)</text>
</g>
<g font-size="3.1" fill="#1f1a17">
<text x="76.9" y="24.1" transform="rotate(1 76.9 24.1)">2000</text>
<text x="136.2" y="27.6" transform="rotate(1 136.2 27.6)">R225</text>
<text x="213.4" y="24.1" transform="rotate(1 213.4 24.1)">2000</text>
<text x="272.7" y="27.6" transform="rotate(1 272.7 27.6)">R225</text>
<text x="138.5" y="35.3" transform="rotate(1 138.5 35.3)">110</text>
<text x="275" y="35.3" transform="rotate(1 275 35.3)">110</text>
<text x="24.8" y="40.6" transform="rotate(1 24.8 40.6)">32</text>
<text x="161.3" y="40.6" transform="rotate(1 161.3 40.6)">32</text>
<text x="138.5" y="42.1" transform="rotate(1 138.5 42.1)">150DM</text>
<text x="275" y="42.1" transform="rotate(1 275 42.1)">150DM</text>
<text x="138.5" y="48" transform="rotate(1 138.5 48)">90</text>
<text x="275" y="48" transform="rotate(1 275 48)">90</text>
<text x="138.5" y="61.5" transform="rotate(1 138.5 61.5)">460</text>
<text x="275" y="61.5" transform="rotate(1 275 61.5)">460</text>
<text x="10.7" y="76.2" transform="rotate(1 10.7 76.2)">1800</text>
<text x="138.5" y="74.5" transform="rotate(1 138.5 74.5)">70</text>
<text x="147.2" y="76.2" transform="rotate(1 147.2 76.2)">1800</text>
<text x="275" y="74.5" transform="rotate(1 275 74.5)">70</text>
<text x="138.5" y="79" transform="rotate(1 138.5 79)">115</text>
<text x="275" y="79" transform="rotate(1 275 79)">115</text>
<text x="138.5" y="91" transform="rotate(1 138.5 91)">375</text>
<text x="275" y="91" transform="rotate(1 275 91)">375</text>
<text x="138.5" y="103.6" transform="rotate(1 138.5 103.6)">140</text>
<text x="275" y="103.6" transform="rotate(1 275 103.6)">140</text>
<text x="24.8" y="112.5" transform="rotate(1 24.8 112.5)">16</text>
<text x="138.5" y="112.6" transform="rotate(1 138.5 112.6)">100LC</text>
<text x="138.5" y="108.8" transform="rotate(1 138.5 108.8)">150DM/</text>
<text x="161.3" y="112.5" transform="rotate(1 161.3 112.5)">16</text>
<text x="275" y="112.6" transform="rotate(1 275 112.6)">100LC</text>
<text x="275" y="108.8" transform="rotate(1 275 108.8)">150DM/</text>
<text x="138.5" y="117.3" transform="rotate(1 138.5 117.3)">120</text>
<text x="275" y="117.3" transform="rotate(1 275 117.3)">120</text>
<text x="33" y="125.9" transform="rotate(1 33 125.9)">170</text>
<text x="46.3" y="125.9" transform="rotate(1 46.3 125.9)">375</text>
<text x="61" y="125.9" transform="rotate(1 61 125.9)">225</text>
<text x="75.7" y="125.9" transform="rotate(1 75.7 125.9)">375</text>
<text x="90.5" y="125.9" transform="rotate(1 90.5 125.9)">225</text>
<text x="107" y="125.9" transform="rotate(1 107 125.9)">450</text>
<text x="122.4" y="125.9" transform="rotate(1 122.4 125.9)">180</text>
<text x="169.5" y="125.9" transform="rotate(1 169.5 125.9)">170</text>
<text x="182.9" y="125.9" transform="rotate(1 182.9 125.9)">375</text>
<text x="197.6" y="125.9" transform="rotate(1 197.6 125.9)">225</text>
<text x="212.3" y="125.9" transform="rotate(1 212.3 125.9)">375</text>
<text x="227" y="125.9" transform="rotate(1 227 125.9)">225</text>
<text x="243.5" y="125.9" transform="rotate(1 243.5 125.9)">450</text>
<text x="258.9" y="125.9" transform="rotate(1 258.9 125.9)">180</text>
</g>
<g font-size="2.2" fill="#1f1a17">
<text x="48.6" y="185.2">Traffic &amp; Road Use Management Division</text>
<text x="56.1" y="188.1">Traffic Engineering Section</text>
</g>
</svg>
